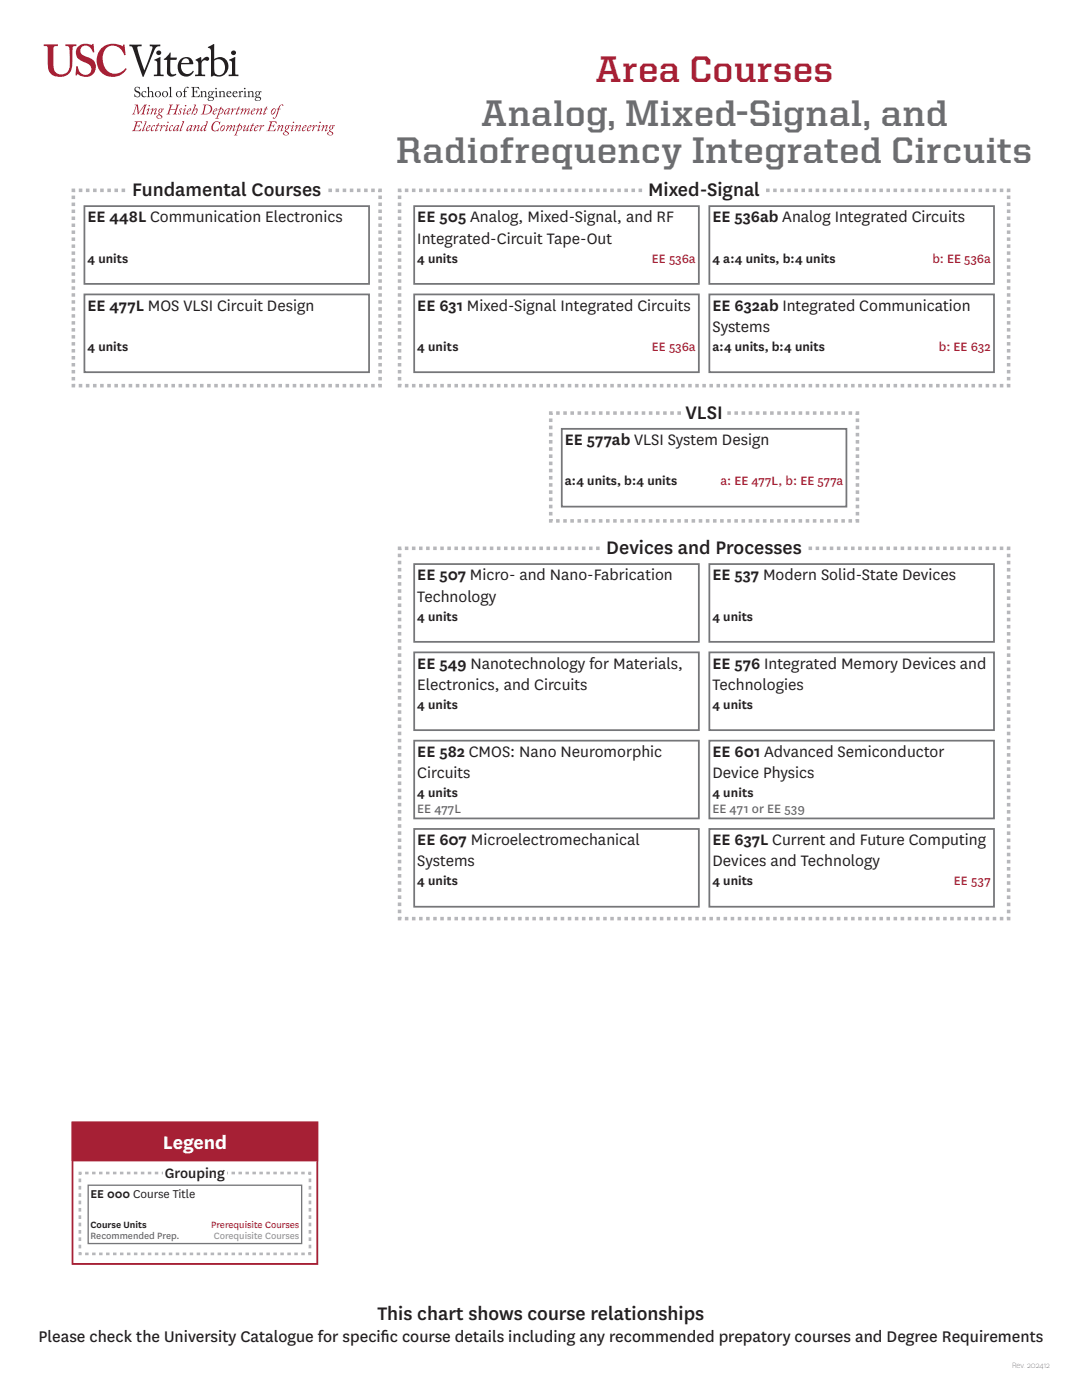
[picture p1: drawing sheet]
<svg xmlns="http://www.w3.org/2000/svg" width="216mm" height="279mm" viewBox="0 0 216 279" stroke-linecap="round" stroke-linejoin="round" font-family="sans-serif">
<g fill="#231f20">
<path d="M33.3 10h2.7v.4h-.7l-.2 .4 1.6 5 1.8-5-.1-.4h-.5v-.4h2.2l.1 .3a1.38 1.38 0 0 0-1.4 1.3l-2.4 5.7-2.2-6.3a.73 .73 0 0 0-.9-.7z"/>
<path d="M38.9 13.4l1.4-.5v3.6l.1 .2 .5 .1v.3h-2.1v-.4h.6l.1-.2v-2.5l-.2-.3-.4-.1z"/>
<path d="M55.6 13.4l1.3-.5v3.6l.2 .2 .5 .1v.3h-2.1v-.4h.5l.2-.2v-2.5l-.3-.3-.3-.1z"/>
<path d="M42.4 11.8l.1 .2v.9l1.4 .1-.2 .4h-1.2v2.9a.98 .98 0 0 0 1.2 .3l.1 .1a1.18 1.18 0 0 1-1.6 .3 1.18 1.18 0 0 1-.5-1.5v-2.1l-.7-.1z"/>
<path d="M48.1 13.4l1.2-.6 .1 .8a1.09 1.09 0 0 1 1.7-.6 .49 .49 0 0 1-.2 .6 .49 .49 0 0 1-.6-.1 .75 .75 0 0 0-.9 .7v2.4l.1 .1 .7 .1v.3h-2.2v-.4h.5a.5 .5 0 0 0 .2-.7v-1.6a1.03 1.03 0 0 0-.6-.9z"/>
<path d="M44.7 13.3a1.56 1.56 0 0 1 1.8-.5 1.56 1.56 0 0 1 1 1.6h-2.6a1.57 1.57 0 0 0 .4 1.7 1.57 1.57 0 0 0 1.7 .3l.5-.5 .1 .1a1.86 1.86 0 0 1-2.2 1.1 1.86 1.86 0 0 1-1.3-2.2l.2-.9zM45.3 13.3l-.4 .8h1.7a.77 .77 0 0 0-.3-.9 .77 .77 0 0 0-1 .1z"/>
<path d="M50.8 10.6l1.4-.7v3.4a1.94 1.94 0 0 1 2.5-.1 1.94 1.94 0 0 1 .6 2.3 2.15 2.15 0 0 1-3.1 1.4l-.5 .3-.2-.1v-5.4a.83 .83 0 0 0-.7-1zM52.2 13.6v1.9a1.18 1.18 0 0 0 1 1.4 1.18 1.18 0 0 0 1.4-1.1 1.75 1.75 0 0 0-1.7-2.5z"/>
<circle cx="39.9" cy="11.9" r=".55"/>
<circle cx="56.5" cy="11.9" r=".55"/>
</g>
<g fill="#a62035">
<path d="M14.3 10h3.1v.4h-.5a.59 .59 0 0 0-.5 .8v2.1a5.5 5.5 0 0 0 .4 2.8 1.9 1.9 0 0 0 2.2 .4 1.9 1.9 0 0 0 1-2v-3.1a.78 .78 0 0 0-.9-1.1l.1-.3h2.3v.3l-.4 .1a.51 .51 0 0 0-.4 .7l-.1 1.3a9.5 9.5 0 0 1-.3 3.6 2.8 2.8 0 0 1-3.5 1.1 2.8 2.8 0 0 1-1.7-3.1v-3.4l-.1-.2h-.7z"/>
<path d="M21.8 10.6a2.76 2.76 0 0 1 3.1-.5l.4-.2 .2 1.8-.3 .1a1.71 1.71 0 0 0-2.4-1.3 1.27 1.27 0 0 0-.3 1.4 1.27 1.27 0 0 0 1.1 .8 2.45 2.45 0 0 1 2.2 2.3 2.32 2.32 0 0 1-1.3 2.1 2.32 2.32 0 0 1-2.5-.3l-.2-.2-.4 .3-.1-.1 .2-1.9h.3a1.85 1.85 0 0 0 2.4 1.7 1.33 1.33 0 0 0 .6-1.3 1.33 1.33 0 0 0-.9-1.1 3.1 3.1 0 0 1-2.5-2 1.83 1.83 0 0 1 .4-1.6z"/>
<path d="M27 10.9a4.3 4.3 0 0 1 4.9-.6l.1-.3h.2l.3 2.3-.2 .1a2.77 2.77 0 0 0-3.8-1.8 3.6 3.6 0 0 0 .9 5.9 3.2 3.2 0 0 0 3.1-1.2l.2 .2a3.6 3.6 0 0 1-5 1.2 3.6 3.6 0 0 1-1.2-5z"/>
</g>
<g fill="#231f20">
<path d="M34.6 19.6l1-.1v.6a.49 .49 0 0 0-.4-.5 .49 .49 0 0 0-.5 .3l.3 .4a.75 .75 0 0 1 .8 1 .75 .75 0 0 1-1.3 .3l-.1 .1 .1-.7a.52 .52 0 0 0 .5 .6 .52 .52 0 0 0 .6-.3l-.3-.5a.76 .76 0 0 1-.7-.4 .76 .76 0 0 1 0-.8z"/>
<path d="M36.2 20.6a.56 .56 0 0 1 .9 0l-.2 .1-.2-.2a.57 .57 0 0 0-.4 .8 .57 .57 0 0 0 .8 .2 .67 .67 0 0 1-.9 .1 .67 .67 0 0 1 0-1z"/>
<path d="M37.3 19.7l.4-.2v1.1a.54 .54 0 0 1 .7-.1 .54 .54 0 0 1 .2 .7v.4l.2 .1-.6 .1v-.2a.65 .65 0 0 0 0-1.1l-.3 .1-.2 .2v.8l.2 .2h-.6l.2-.2v-.6v-1z"/>
<path d="M42.1 19.7l.5-.2v2l.3 .3h-.8l.3-.2v-.6a1.2 1.2 0 0 0-.3-1.3z"/>
<path d="M45.7 19.7l.6-.3 .2 .2-.1 .2-.4-.2-.2 .3-.1 .5h.5l-.1 .2h-.4l.1 1 .2 .1-.7 .1 .2-.3v-.9h-.2v-.2h.2z"/>
<path d="M47.1 19.5h1.7l.1 .6-.5-.5h-.7v.9a.4 .4 0 0 0 .6-.3l.1 .7-.2-.3h-.5v.4a.59 .59 0 0 0 .4 .7 .59 .59 0 0 0 .8-.3l.2-.2-.3 .6h-1.7l.3-.3v-1.8z"/>
<path d="M49.2 20.6l.3-.2 .1 .2a.49 .49 0 0 1 .4-.2 .49 .49 0 0 1 .4 .4v.8l.3 .2h-.7l.2-.2v-.7a.33 .33 0 0 0-.3-.4 .33 .33 0 0 0-.3 .4v.7l.1 .2h-.6l.2-.2v-.8z"/>
<path d="M52.5 19.7h.3v.3h-.3z"/>
<path d="M52.4 20.6l.4-.2v1.2l.3 .2h-.7l.2-.2v-.8z"/>
<path d="M53.3 20.6l.3-.2 .1 .2a.49 .49 0 0 1 .5-.2 .49 .49 0 0 1 .4 .4v.8l.2 .2h-.7l.2-.2v-.7a.33 .33 0 0 0-.3-.4 .33 .33 0 0 0-.3 .4v.7l.1 .2h-.5l.1-.2v-.8z"/>
<path d="M57.7 20.6l.3-.2 .1 .2 .4-.2 .1 .1-.5 .3v.8l.2 .2h-.7l.2-.2a.89 .89 0 0 0-.1-1z"/>
<path d="M58.9 19.7h.3v.3h-.3z"/>
<path d="M58.8 20.6l.4-.2v1.2l.3 .2h-.7l.2-.2v-.8z"/>
<path d="M59.7 20.6l.3-.2 .1 .2a.49 .49 0 0 1 .5-.2 .49 .49 0 0 1 .4 .4v.8l.2 .2h-.7l.2-.2v-.7a.33 .33 0 0 0-.3-.4 .33 .33 0 0 0-.3 .4v.7l.2 .2h-.6l.1-.2v-.8z"/>
<path d="M39.4 20.6a.68 .68 0 0 0 .3 1.1 .62 .62 0 0 0 .4-.7 .62 .62 0 0 0-.5-.5zM39 21.1a.7 .7 0 0 1 1.4 0 .7 .7 0 0 1-1.4 0z"/>
<path d="M41 20.6a.68 .68 0 0 0 .3 1.1 .62 .62 0 0 0 .4-.7 .62 .62 0 0 0-.6-.5zM40.6 21.1a.7 .7 0 0 1 1.4 0 .7 .7 0 0 1-1.4 0z"/>
<path d="M44.1 20.6a.68 .68 0 0 0 .3 1.1 .62 .62 0 0 0 .4-.7 .62 .62 0 0 0-.6-.5zM43.7 21.1a.7 .7 0 0 1 1.4 0 .7 .7 0 0 1-1.4 0z"/>
<path d="M51.2 20.6l-.1 .3 .1 .3a.37 .37 0 0 0 .5-.3 .37 .37 0 0 0-.4-.4zM51.1 22l-.1 .1a.47 .47 0 0 0 .5 .4 .47 .47 0 0 0 .4-.5l-.4-.1zM50.9 20.6a.56 .56 0 0 1 .9 0l.3-.2 .2 .2h-.4a.59 .59 0 0 1-.1 .7 .59 .59 0 0 1-.6 .1l-.1 .2a.69 .69 0 0 1 1.1 .6 .83 .83 0 0 1-1.4 .1l.3-.4-.2-.3 .3-.3a.51 .51 0 0 1-.3-.7z"/>
<path d="M55.3 20.6l-.1 .2h.6l-.3-.3zM55.1 20.5l.2-.1a.53 .53 0 0 1 .8 .4l-.9 .2a.51 .51 0 0 0 .6 .6l.3-.2a.62 .62 0 0 1-1 .3 .62 .62 0 0 1-.1-1z"/>
<path d="M56.6 20.6v.2h.5l-.2-.3zM56.5 20.5l.1-.1a.53 .53 0 0 1 .8 .4l-.9 .2a.51 .51 0 0 0 .7 .6l.2-.2a.62 .62 0 0 1-.9 .3 .62 .62 0 0 1-.1-1z"/>
<path d="M61.7 20.6l-.1 .3 .1 .3a.37 .37 0 0 0 .5-.3 .37 .37 0 0 0-.4-.4zM61.6 22l-.1 .1a.47 .47 0 0 0 .5 .4 .47 .47 0 0 0 .4-.5l-.4-.1zM61.4 20.6a.56 .56 0 0 1 .9 0l.3-.2 .2 .2h-.4a.59 .59 0 0 1-.1 .7 .59 .59 0 0 1-.6 .1v.2a.69 .69 0 0 1 1 .6 .83 .83 0 0 1-1.4 .1l.3-.4-.2-.3 .3-.3a.51 .51 0 0 1-.3-.7z"/>
</g>
<path d="M0 0h75.5v34.9h-75.5z" fill="#fff"/>
<g fill="#231f20">
<path d="M25.8 8.9h2.4v.3l-.6 .1-.2 .3 1.4 4.4 1.6-4.4v-.3l-.5-.1v-.3h2l.1 .3a1.33 1.33 0 0 0-1.4 1.3l-2 4.9-2.1-5.9-.2-.2-.5-.1z"/>
<path d="M30.8 11.9l1.2-.5v3.3l.2 .2h.4v.3h-1.9v-.3h.5l.2-.2-.1-2.3-.5-.3z"/>
<path d="M45.7 11.9l1.2-.5v3.3l.2 .2h.5v.3h-2v-.3h.5l.2-.2v-2.3l-.6-.3z"/>
<path d="M33.9 10.5l.2 .1-.1 .9 1.3 .1-.2 .4h-1.1v2.5a.88 .88 0 0 0 1.1 .3h.1a1.06 1.06 0 0 1-1.4 .4 1.06 1.06 0 0 1-.5-1.4l.1-1.8-.7-.2z"/>
<path d="M39 11.9l1.1-.5 .1 .7a.98 .98 0 0 1 1.5-.6 .51 .51 0 0 1-.3 .6 .51 .51 0 0 1-.6-.1l-.3 .2-.3 .4v1.9l.1 .4h.6v.3h-2v-.3h.5a.45 .45 0 0 0 .2-.6v-1.5a.66 .66 0 0 0-.6-.8z"/>
<path d="M36 11.9a1.39 1.39 0 0 1 1.6-.5 1.39 1.39 0 0 1 .9 1.4h-2.4a1.34 1.34 0 0 0 .6 1.7 1.34 1.34 0 0 0 1.7-.3h.2a1.66 1.66 0 0 1-2 1 1.66 1.66 0 0 1-1.2-1.9l.2-.7zM36.6 11.9l-.4 .7h1.3l.3-.2a.71 .71 0 0 0-.4-.7 .71 .71 0 0 0-.8 .2z"/>
<path d="M41.5 9.4l1.2-.6v3a1.74 1.74 0 0 1 2.2-.1 1.74 1.74 0 0 1 .6 2.1 1.92 1.92 0 0 1-2.8 1.3l-.4 .2-.2-.1v-4.8a.74 .74 0 0 0-.6-.9zM42.7 12.1v1.6a1.06 1.06 0 0 0 .9 1.3 1.06 1.06 0 0 0 1.2-.9 1.59 1.59 0 0 0-1.5-2.3z"/>
<circle cx="31.7" cy="10.5" r=".49"/>
<circle cx="46.6" cy="10.5" r=".49"/>
</g>
<g fill="#a62035">
<path d="M8.7 8.9h2.8v.3h-.4a.8 .8 0 0 0-.5 1.1v1.5a4.9 4.9 0 0 0 .4 2.5 1.7 1.7 0 0 0 2 .4 1.7 1.7 0 0 0 .9-1.8v-3.1a.52 .52 0 0 0-.4-.6h-.4v-.3h2.1v.3h-.3a.46 .46 0 0 0-.4 .6v1.2a6.9 6.9 0 0 1-.6 3.5 2.71 2.71 0 0 1-4.1-.2l-.2-1-.1-3.9-.1-.2h-.7z"/>
<path d="M15.5 9.4a2.72 2.72 0 0 1 2.9-.5l.3-.1 .1 1.6-.2 .1a1.49 1.49 0 0 0-2.3-1.1 1.15 1.15 0 0 0 .8 1.9 2.09 2.09 0 0 1 1.9 1.2 2.09 2.09 0 0 1-.4 2.3 2.86 2.86 0 0 1-3.2 .1l-.1 .2-.2-.1 .1-1.7 .3-.1a1.5 1.5 0 0 0 .9 1.5 1.5 1.5 0 0 0 1.7-.4 1.4 1.4 0 0 0-1.2-1.9 1.94 1.94 0 0 1-1.4-3z"/>
<path d="M20.2 9.7a4 4 0 0 1 4.3-.5l.1-.3h.2l.3 2-.3 .1a2.28 2.28 0 0 0-3.7-1.3 3.3 3.3 0 0 0 1.2 4.9 2.81 2.81 0 0 0 2.8-1l.1 .1a3.2 3.2 0 0 1-4.3 1.2 3.2 3.2 0 0 1-1.3-4.3z"/>
</g>
<g fill="#231f20">
<path d="M27 17.5l.9-.2v.6a.44 .44 0 0 0-.4-.4 .44 .44 0 0 0-.5 .3l.1 .2a.89 .89 0 0 1 .9 1 .73 .73 0 0 1-1.1 .3h-.1l.1-.6a.44 .44 0 0 0 .5 .6 .44 .44 0 0 0 .4-.6 1.22 1.22 0 0 1-1-.9z"/>
<path d="M28.4 18.4a.5 .5 0 0 1 .8 0l-.2 .1-.2-.2a.51 .51 0 0 0-.3 .7 .51 .51 0 0 0 .7 .2 .6 .6 0 0 1-.9 .1 .6 .6 0 0 1 .1-.9z"/>
<path d="M29.3 17.5l.4-.2v1a.48 .48 0 0 1 .7-.1 .48 .48 0 0 1 .2 .7v.3l.1 .2h-.5v-.1a.58 .58 0 0 0 0-1h-.3l-.2 .2 .1 .8 .1 .1h-.6l.2-.2v-.5v-.9z"/>
<path d="M33.7 17.5l.4-.2v1.9l.3 .2h-.7l.2-.2v-.5a1.07 1.07 0 0 0-.2-1.1z"/>
<path d="M36.9 17.5l.5-.2 .3 .2-.2 .1-.4-.1-.1 .2-.1 .5h.4v.1h-.4v.9l.3 .2h-.7l.2-.2v-.9h-.2v-.1h.2z"/>
<path d="M38.2 17.4h1.5l.1 .5-.5-.4-.6-.1v.9a.36 .36 0 0 0 .6-.3l.1 .6-.3-.2h-.4a.63 .63 0 0 0 .3 .9 .63 .63 0 0 0 .9-.4l-.2 .5h-1.5l.3-.2-.1-1.6z"/>
<path d="M40 18.3l.3-.1v.2a.44 .44 0 0 1 .5-.2 .44 .44 0 0 1 .3 .3v.7l.2 .2h-.5l.1-.2v-.6a.3 .3 0 0 0-.3-.3 .3 .3 0 0 0-.3 .3l.1 .7 .1 .1h-.5l.1-.2v-.6z"/>
<path d="M43 17.6h.2v.2h-.2z"/>
<path d="M42.9 18.3l.4-.1v1l.2 .2h-.6l.2-.2v-.7z"/>
<path d="M43.7 18.3l.3-.1v.2a.44 .44 0 0 1 .5-.2 .44 .44 0 0 1 .3 .3v.7l.2 .2h-.6l.2-.2v-.6a.3 .3 0 0 0-.3-.3 .3 .3 0 0 0-.3 .3v.7l.2 .1h-.5l.1-.2v-.6z"/>
<path d="M47.6 18.3l.3-.1 .1 .2 .3-.3 .2 .2-.5 .2v.8l.2 .1h-.6v-.1a.57 .57 0 0 0 0-.9z"/>
<path d="M48.7 17.6h.3v.2h-.3z"/>
<path d="M48.6 18.3l.4-.1v1l.2 .2h-.6l.2-.2v-.7z"/>
<path d="M49.4 18.3l.3-.1 .1 .2a.44 .44 0 0 1 .4-.2 .44 .44 0 0 1 .4 .3v.7l.1 .2h-.5l.1-.2v-.6a.3 .3 0 0 0-.2-.3 .3 .3 0 0 0-.3 .3v.7l.1 .1h-.5l.2-.2v-.6z"/>
<path d="M31.3 18.3a.52 .52 0 0 0-.2 .7 .52 .52 0 0 0 .6 .3 .56 .56 0 0 0 .2-.7 .56 .56 0 0 0-.5-.3zM30.9 18.8a.62 .62 0 0 1 1.2 0 .62 .62 0 0 1-1.2 0z"/>
<path d="M32.7 18.3a.52 .52 0 0 0-.1 .7 .52 .52 0 0 0 .5 .3 .56 .56 0 0 0 .2-.7 .56 .56 0 0 0-.5-.3zM32.3 18.8a.65 .65 0 0 1 1.3 0 .65 .65 0 0 1-1.3 0z"/>
<path d="M35.5 18.3a.52 .52 0 0 0-.2 .7 .52 .52 0 0 0 .6 .3 .56 .56 0 0 0 .2-.7 .56 .56 0 0 0-.5-.3zM35.1 18.8a.62 .62 0 0 1 1.2 0 .62 .62 0 0 1-1.2 0z"/>
<path d="M41.8 18.3v.6a.33 .33 0 0 0 .4-.3 .33 .33 0 0 0-.3-.4zM41.7 19.6a.43 .43 0 0 0 .3 .5 .43 .43 0 0 0 .5-.3l-.2-.3zM41.6 18.4a.51 .51 0 0 1 .8-.1l.2-.1 .2 .1-.4 .1a.53 .53 0 0 1-.1 .5 .53 .53 0 0 1-.5 .2v.2a.59 .59 0 0 1 .8 .6 .75 .75 0 0 1-1.2-.1l.3-.3-.2-.2 .3-.3-.2-.2z"/>
<path d="M45.5 18.4l-.1 .1h.5l-.2-.3zM45.3 18.3l.5-.1h.2l.2 .4-.8 .1a.45 .45 0 0 0 .1 .4 .45 .45 0 0 0 .5 .1l.2-.2a.56 .56 0 0 1-.9 .3 .56 .56 0 0 1-.1-.8z"/>
<path d="M46.7 18.4l-.1 .1h.5l-.2-.3zM46.6 18.3l.4-.1h.2l.2 .4-.8 .1a.45 .45 0 0 0 .2 .4 .45 .45 0 0 0 .4 .1l.2-.2a.56 .56 0 0 1-.8 .3 .56 .56 0 0 1-.1-.8z"/>
<path d="M51.2 18.3v.6a.33 .33 0 0 0 .5-.3 .33 .33 0 0 0-.4-.4zM51.1 19.6a.43 .43 0 0 0 .3 .5 .43 .43 0 0 0 .5-.3l-.2-.3zM51 18.4a.51 .51 0 0 1 .8-.1l.3-.1 .1 .1-.4 .1a.53 .53 0 0 1-.1 .5 .53 .53 0 0 1-.5 .2v.2a.59 .59 0 0 1 .9 .6 .75 .75 0 0 1-1.3-.1l.3-.3-.2-.2 .3-.3-.2-.2z"/>
</g>
<g fill="#a62035">
<path d="M26.9 20.9h.6l.2 1.5 1.1-1.5h.5l-.2 .3-.4 1.4 .2 .2h-.8l.3-.3 .4-1.4-1.3 1.7-.2-1.7-.5 1.4 .2 .3h-.7l.3-.3 .5-1.4z"/>
<path d="M29.7 21h.2v.2h-.2z"/>
<path d="M29.3 21.9l.5-.3-.3 1.1 .3-.1-.5 .3 .3-1-.3 .1z"/>
<path d="M30.1 21.8l.5-.1-.1 .5 .4-.5h.3l-.2 1 .3-.1-.5 .3 .3-1a1.36 1.36 0 0 0-.9 .9h-.2l.4-1-.3 .2z"/>
<path d="M33.8 20.9h.7l-.2 .1-.3 .8h1.1l.2-.7-.2-.2h.7l-.3 .2-.4 1.4 .2 .3h-.8l.3-.1 .2-.8h-1l-.2 .8 .2 .1h-.8l.3-.3 .5-1.4z"/>
<path d="M36 21.7l.4 .1h-.4v.4a.41 .41 0 0 1 .1 .5 .41 .41 0 0 1-.5 .1l-.1-.2 .3 .2 .2-.2-.2-.6z"/>
<path d="M36.9 21h.2l.1 .2h-.3z"/>
<path d="M36.6 21.9l.4-.3-.3 1.1 .4-.1-.5 .3 .2-1-.3 .1z"/>
<path d="M38.7 20.9h.4l-.4 1.2a.56 .56 0 0 1 .7-.4 .94 .94 0 0 1-.7 1.2l.1-.2 .1 .1a.91 .91 0 0 0 .2-1l-.4 .4-.4 .6h-.1l.7-1.7z"/>
<path d="M46.1 21.8l.4-.1v.4l.4-.5 .1 .3a.45 .45 0 0 0-.6 .4l-.2 .5h-.1l.3-1-.3 .2z"/>
<path d="M47.2 21.7h.3l.2-.4h.2l-.2 .4 .2 .1h-.3l-.3 .9 .4-.1-.6 .3-.1-.2 .4-.9h-.2z"/>
<path d="M48.1 21.8l.4-.2-.1 .6 .5-.5h.3l-.2 .6 .5-.6h.3l-.2 1 .3-.2-.5 .4 .3-1.1a1.38 1.38 0 0 0-.9 1h-.2l.4-1a1.35 1.35 0 0 0-.9 1h-.1l.4-1-.3 .2z"/>
<path d="M51.2 21.8l.4-.1-.1 .5 .4-.5h.4l-.3 1 .3-.1-.5 .3 .3-1a1.36 1.36 0 0 0-.9 .9h-.1l.3-1-.3 .2z"/>
<path d="M52.7 21.7h.2l.2-.4h.2l-.2 .4 .3 .1h-.3l-.4 .9 .4-.1-.5 .3-.1-.2 .4-.9h-.2z"/>
<path d="M55.9 21l.4-.2 .2 .2-.1 .1-.2-.2-.3 .3-.2 .5 .3 .1h-.3l-.4 1.1a.79 .79 0 0 1-.8 .8v-.3l.2 .2a2.41 2.41 0 0 0 .8-1.8h-.3l.3-.1z"/>
<path d="M26.9 24.2h1.4v.5l-.3-.4h-.6l-.2 .8h.4l.3-.3-.1 .6-.3-.2h-.3l-.3 .9 .9-.1 .3-.4-.1 .6h-1.7l.4-.3 .4-1.4z"/>
<path d="M28.9 24.2h.4l-.7 1.8 .3-.1-.5 .3 .6-1.7z"/>
<path d="M30.5 25h.4v.2h-.2a.51 .51 0 0 0-.4 .3 .51 .51 0 0 0 .1 .6l.3-.2-.2 .2h-.3a1.01 1.01 0 0 1 .3-1.1z"/>
<path d="M31.1 25h.3l.1-.3 .3-.1-.2 .4 .2 .1h-.3l-.3 .9 .4-.1-.6 .3-.1-.1 .4-1h-.2z"/>
<path d="M32 25.1l.4-.1-.1 .5 .5-.5 .1 .2a.45 .45 0 0 0-.6 .4l-.2 .6h-.2l.3-1-.3 .1z"/>
<path d="M33.4 24.3h.2v.2h-.2z"/>
<path d="M33.1 25.2l.4-.2-.3 1 .3-.1-.5 .3 .3-1-.3 .2z"/>
<path d="M34.1 25h.4v.2h-.2a.51 .51 0 0 0-.4 .3 .51 .51 0 0 0 .1 .6l.4-.2-.3 .2h-.3a1.01 1.01 0 0 1 .3-1.1z"/>
<path d="M36.3 24.2h.5l-.7 1.8 .3-.1-.5 .3 .6-1.7z"/>
<path d="M38.7 25.1l.4-.1-.1 .5 .4-.4 .4-.1-.3 1 .3-.1-.5 .3 .3-1a1.36 1.36 0 0 0-.9 1l-.1-.1 .3-.9-.3 .1z"/>
<path d="M42.6 24.5a.97 .97 0 0 1 1.3-.1l.1-.1-.2 .6a.55 .55 0 0 0-.4-.6 .55 .55 0 0 0-.7 .3 .88 .88 0 0 0 .2 1.5 .75 .75 0 0 0 .7-.5l-.1 .6-.1-.1a.86 .86 0 0 1-1.1-.2 .86 .86 0 0 1 .1-1.2z"/>
<path d="M45.2 25.2l.4-.2-.1 .6 .5-.6h.3l-.2 .6 .5-.6h.3l-.2 1 .3-.2-.5 .4 .3-1a1.38 1.38 0 0 0-.9 .9h-.2l.4-.9a1.35 1.35 0 0 0-.9 1l-.1-.1 .4-.9-.3 .1z"/>
<path d="M48.6 25.1l.4-.1 .1 .1-.4 .9a1.29 1.29 0 0 0 .9-1h.1l-.3 1 .3-.1-.5 .3 .1-.6-.5 .5-.3 .1 .3-1-.2 .1z"/>
<path d="M50 25h.3l.1-.3 .3-.1-.3 .4 .3 .1h-.3l-.3 .9 .3-.1-.5 .3-.1-.1 .4-1h-.2z"/>
<path d="M51.8 25.1l.4-.1-.1 .5 .5-.5 .1 .2a.45 .45 0 0 0-.6 .4l-.2 .5-.2 .1 .3-1-.3 .1z"/>
<path d="M53.7 24.2h1.4l.1 .5-.3-.4h-.6l-.3 .8h.5l.3-.3-.2 .6-.2-.2h-.4l-.3 .9 .9-.1 .4-.4-.1 .6h-1.7l.3-.3 .5-1.4z"/>
<path d="M55.4 25.1l.4-.1-.1 .5 .4-.4 .4-.1-.3 1 .3-.1-.4 .3 .2-1a1.36 1.36 0 0 0-.9 1l-.1-.1 .3-.9-.3 .1z"/>
<path d="M58.5 24.3h.2v.2h-.3z"/>
<path d="M58.1 25.2l.5-.2-.3 1 .3-.1-.5 .3 .3-1-.3 .2z"/>
<path d="M58.9 25.1l.5-.1-.2 .5 .4-.4 .4-.1-.3 1 .4-.1-.5 .3 .2-1a1.36 1.36 0 0 0-.8 1l-.2-.1 .4-.9-.3 .1z"/>
<path d="M62.3 25.1l.4-.1v.5l.5-.5 .1 .2a.45 .45 0 0 0-.6 .4l-.2 .5-.2 .1 .3-1-.3 .1z"/>
<path d="M63.8 24.3h.2v.2h-.2z"/>
<path d="M63.4 25.2l.5-.2-.3 1 .3-.1-.5 .3 .3-1-.3 .2z"/>
<path d="M64.2 25.1l.5-.1-.1 .5 .4-.4 .3-.1-.2 1 .3-.1-.5 .3 .3-1a1.36 1.36 0 0 0-.9 1l-.2-.1 .4-.9-.3 .1z"/>
<path d="M31.9 21.8l-.1 .5 .1 .2 .2-.1 .1-.5-.1-.2zM31.4 23.2a.36 .36 0 0 0 .4 .4 .36 .36 0 0 0 .3-.4l-.3-.2zM31.8 21.7l.3-.1 .6 .2h-.3a.81 .81 0 0 1-.6 .9l.2 .2a.43 .43 0 0 1 .4 .5 .72 .72 0 0 1-1.2-.1l.5-.4-.1-.2 .2-.2-.2-.3z"/>
<path d="M37.7 21.8l-.2 .4 .5-.3-.1-.1zM37.6 21.8l.4-.2a.44 .44 0 0 1 0 .5 .44 .44 0 0 1-.5 .2v.4l.4-.2a.36 .36 0 0 1-.3 .3 .36 .36 0 0 1-.4-.2z"/>
<path d="M41.1 21l-.4 1.6a.88 .88 0 0 0 1.3-.5 .88 .88 0 0 0-.8-1.1zM40.5 20.9h.1a1.31 1.31 0 0 1 1.7 .8 1.49 1.49 0 0 1-1.9 1.1h-.3l.3-.3 .4-1.4z"/>
<path d="M42.9 21.8l-.2 .4 .5-.3-.1-.1zM42.8 21.8l.4-.2a.44 .44 0 0 1 0 .5 .44 .44 0 0 1-.5 .2v.4l.4-.2a.36 .36 0 0 1-.3 .3 .36 .36 0 0 1-.4-.2z"/>
<path d="M44 21.8l-.3 1a.57 .57 0 0 0 .6-.4 .57 .57 0 0 0-.2-.7zM44 21.4l.2-.1-.1 .3a.45 .45 0 0 1 .5 .3 .45 .45 0 0 1-.1 .5l-.8 .4-.3 .8 .2 .1h-.7l.4-.3 .5-1.6-.4 .2 .5-.3z"/>
<path d="M45.3 21.8l-.4 .9a.66 .66 0 0 0 .6-1zM45 22l.2-.3 .7-.1-.3 1.1 .3-.1-.5 .3 .1-.5a.69 .69 0 0 1-.8 .4l.1-.5z"/>
<path d="M50.5 21.8l-.2 .4 .5-.3-.1-.1zM50.4 21.8l.4-.2a.44 .44 0 0 1 0 .5 .44 .44 0 0 1-.5 .2v.4l.4-.2a.36 .36 0 0 1-.3 .3 .36 .36 0 0 1-.4-.2z"/>
<path d="M54.5 21.9l-.3 .5v.3a.65 .65 0 0 0 .6-.9zM54.4 21.7h.5a.75 .75 0 0 1 0 .8 .75 .75 0 0 1-.7 .3 .73 .73 0 0 1 .2-1.1z"/>
<path d="M29.6 25.2l-.2 .3 .4-.3v-.1zM29.5 25.1l.4-.1a.44 .44 0 0 1-.1 .5 .44 .44 0 0 1-.5 .1l.1 .4 .4-.2a.36 .36 0 0 1-.3 .4 .36 .36 0 0 1-.4-.3z"/>
<path d="M35.1 25.1l-.3 .9a.66 .66 0 0 0 .5-1zM34.8 25.3l.3-.2 .7-.1-.4 1 .3-.1-.4 .3v-.5a.69 .69 0 0 1-.7 .5v-.5z"/>
<path d="M37.8 25.1l-.4 .9a.66 .66 0 0 0 .6-1zM37.5 25.3l.2-.2 .7-.1-.3 1 .3-.1-.5 .3 .1-.5a.69 .69 0 0 1-.8 .5l.1-.5z"/>
<path d="M40.6 25.1l-.4 .9a.91 .91 0 0 0 .7-.9zM41.1 24.2h.4l-.6 1.8 .3-.1-.4 .3v-.5a.66 .66 0 0 1-.8 .4 .87 .87 0 0 1 1-1.1l.3-.6z"/>
<path d="M44.4 25.2l-.3 .6v.2a.65 .65 0 0 0 .5-.9zM44.3 25h.5a.75 .75 0 0 1 0 .8 .75 .75 0 0 1-.7 .3 .73 .73 0 0 1 .2-1.1z"/>
<path d="M47.8 25.1l-.4 1a.57 .57 0 0 0 .6-.3 .57 .57 0 0 0-.1-.7zM47.7 24.7l.2-.1-.1 .4a.45 .45 0 0 1 .5 .2 .45 .45 0 0 1-.1 .6l-.8 .4-.3 .7 .2 .1h-.6l.3-.3 .6-1.6-.5 .2 .5-.3z"/>
<path d="M51.1 25.2l-.2 .3 .5-.3-.1-.1zM51 25.1l.4-.1a.44 .44 0 0 1 0 .5 .44 .44 0 0 1-.5 .1v.4l.5-.2a.36 .36 0 0 1-.4 .4 .36 .36 0 0 1-.3-.3z"/>
<path d="M57.2 25.1l-.2 .5 .2 .2 .1-.1 .2-.5-.1-.2zM56.7 26.5a.36 .36 0 0 0 .3 .4 .36 .36 0 0 0 .4-.3l-.4-.3zM57.1 25h.3l.6 .1h-.3a.81 .81 0 0 1-.7 .9l.3 .2a.43 .43 0 0 1 .3 .6 .72 .72 0 0 1-1.2-.1l.5-.5-.1-.1 .3-.3-.3-.3z"/>
<path d="M60.7 25.2l-.2 .3 .5-.3-.1-.1zM60.6 25.1l.4-.1a.44 .44 0 0 1 0 .5 .44 .44 0 0 1-.5 .1v.4l.5-.2a.36 .36 0 0 1-.4 .4 .36 .36 0 0 1-.4-.3z"/>
<path d="M61.7 25.2l-.2 .3 .5-.3-.1-.1zM61.6 25.1l.4-.1a.44 .44 0 0 1 0 .5 .44 .44 0 0 1-.5 .1v.4l.4-.2a.36 .36 0 0 1-.3 .4 .36 .36 0 0 1-.4-.3z"/>
<path d="M66 25.1l-.1 .5 .1 .2 .2-.1 .1-.5-.1-.2zM65.5 26.5a.36 .36 0 0 0 .3 .4 .36 .36 0 0 0 .4-.3l-.4-.3zM65.9 25h.3l.6 .1h-.3a.81 .81 0 0 1-.6 .9l.2 .2a.43 .43 0 0 1 .4 .6 .72 .72 0 0 1-1.2-.1l.5-.5-.1-.1 .2-.3-.2-.3z"/>
</g>
<path d="M14.6 39v37.3M74.8 38h-59.4M15.7 77h59.4M75.8 75.9v-37.2" fill="none" stroke="#b6b7bb" stroke-width=".71" stroke-dasharray=".7 .7" stroke-linecap="butt"/>
<path d="M15 38h-.4v.3M75.5 38h.3v.3M14.6 76.6v.4h.4M75.8 76.6v.4h-.3" fill="none" stroke="#b6b7bb" stroke-width=".71" stroke-linecap="butt"/>
<path d="M25.4 36h39.7v3.2h-39.7z" fill="#fff"/>
<path d="M16.8 41.1h56.8v15.6h-56.8zM16.8 58.8h56.8v15.5h-56.8z" fill="none" stroke="#757679" stroke-width=".35"/>
<path d="M14.5 224h48.8v7.6h-48.8z" fill="#a62035" stroke="#a62035" stroke-width=".35"/>
<path d="M14.5 224h48.8v28.2h-48.8z" fill="none" stroke="#a62035" stroke-width=".35"/>
<path d="M15.9 235.2v14.3M60.8 234.1h-44.2M17 250.2h44.2M61.8 249.1v-14.3" fill="none" stroke="#b6b7bb" stroke-width=".53" stroke-dasharray=".7 .7" stroke-linecap="butt"/>
<path d="M16.3 234.1h-.4v.4M61.5 234.1h.3v.4M15.9 249.9v.3h.4M61.8 249.9v.3h-.3" fill="none" stroke="#b6b7bb" stroke-width=".53"/>
<path d="M32.5 232.6h12.7v2.4h-12.7z" fill="#fff"/>
<path d="M17.6 236.5h42.6v11.7h-42.6z" fill="none" stroke="#757679" stroke-width=".26"/>
<path d="M109.9 83.5v19.7M170 82.4h-59.4M111 104h59.4M171.1 102.9v-19.7" fill="none" stroke="#b6b7bb" stroke-width=".71" stroke-dasharray=".7 .7" stroke-linecap="butt"/>
<path d="M110.2 82.4h-.3v.4M170.7 82.4h.4v.4M109.9 103.6v.4h.3M171.1 103.6v.4h-.4" fill="none" stroke="#b6b7bb" stroke-width=".71" stroke-linecap="butt"/>
<path d="M136.5 80.5h8v3.2h-8z" fill="#fff"/>
<path d="M112.1 85.6h56.8v15.5h-56.8z" fill="none" stroke="#757679" stroke-width=".35"/>
<path d="M79.7 39v37.3M200.2 38h-119.8M80.8 77h119.8M201.3 75.9v-37.2" fill="none" stroke="#b6b7bb" stroke-width=".71" stroke-dasharray=".7 .7" stroke-linecap="butt"/>
<path d="M80.1 38h-.4v.3M200.9 38h.4v.3M79.7 76.6v.4h.4M201.3 76.6v.4h-.4" fill="none" stroke="#b6b7bb" stroke-width=".71" stroke-linecap="butt"/>
<path d="M128.6 36h23.8v3.2h-23.8z" fill="#fff"/>
<path d="M82.6 41.1h56.8v15.6h-56.8zM82.6 58.8h56.8v15.5h-56.8zM141.5 41.1h56.8v15.6h-56.8zM141.5 58.8h56.8v15.5h-56.8z" fill="none" stroke="#757679" stroke-width=".35"/>
<path d="M79.7 110.5v72.1M200.2 109.4h-119.8M80.8 183.3h119.8M201.3 182.3v-72.2" fill="none" stroke="#b6b7bb" stroke-width=".71" stroke-dasharray=".7 .7" stroke-linecap="butt"/>
<path d="M80.1 109.4h-.4v.4M200.9 109.4h.4v.4M79.7 183v.3h.4M201.3 183v.3h-.4" fill="none" stroke="#b6b7bb" stroke-width=".71" stroke-linecap="butt"/>
<path d="M119.9 107.5h41.2v3.2h-41.2z" fill="#fff"/>
<path d="M82.6 112.6h56.8v15.5h-56.8zM141.5 112.6h56.8v15.5h-56.8zM82.6 130.2h56.8v15.5h-56.8zM141.5 130.2h56.8v15.5h-56.8zM82.6 147.8h56.8v15.5h-56.8zM141.5 147.8h56.8v15.5h-56.8zM82.6 165.4h56.8v15.6h-56.8zM141.5 165.4h56.8v15.6h-56.8z" fill="none" stroke="#757679" stroke-width=".35"/>
<text font-size="7.4" fill="#a62035" x="118.8" y="16.3">Area Courses</text>
<g font-size="7.4" fill="#6c6d70">
<text x="96" y="25.2">Analog, Mixed-Signal, and</text>
<text x="79.1" y="32.6">Radiofrequency Integrated Circuits</text>
</g>
<g font-size="4.2" fill="#231f20">
<text x="26.4" y="39.2">Fundamental Courses</text>
<text x="129.3" y="39.2">Mixed-Signal</text>
<text x="136.8" y="83.7">VLSI</text>
<text x="121" y="110.7">Devices and Processes</text>
<text x="75.3" y="263.5">This chart shows course relationships</text>
</g>
<text font-size="4.2" fill="#fff" x="32.5" y="229.4">Legend</text>
<g font-size="3.6" fill="#231f20">
<text x="7.7" y="267.8">Please check the University Catalogue for specif</text>
<text x="76" y="267.8">ic course details including any recommended prepatory courses and Degree Requirements</text>
</g>
<g font-size="3.5" fill="#231f20">
<text x="17.5" y="44.4">EE 448L Communication Electronics</text>
<text x="83.3" y="44.4">EE 505 Analog, Mixed-Signal, and RF</text>
<text x="142.2" y="44.4">EE 536ab Analog Integrated Circuits</text>
<text x="83.3" y="48.6">Integrated-Circuit Tape-Out</text>
<text x="17.5" y="62">EE 477L MOS VLSI Circuit Design</text>
<text x="83.3" y="62">EE 631 Mixed-Signal Integrated Circuits</text>
<text x="142.2" y="62">EE 632ab Integrated Communication</text>
<text x="142.2" y="66.2">Systems</text>
<text x="112.7" y="88.8">EE 577ab VLSI System Design</text>
<text x="83.3" y="115.8">EE 507 Micro- and Nano-Fabrication</text>
<text x="142.2" y="115.8">EE 537 Modern Solid-State Devices</text>
<text x="83.3" y="120.1">Technology</text>
<text x="83.3" y="133.5">EE 549 Nanotechnology for Materials,</text>
<text x="83.3" y="137.7">Electronics, and Circuits</text>
<text x="142.2" y="133.5">EE 576 Integrated Memory Devices and</text>
<text x="142.2" y="137.7">Technologies</text>
<text x="83.3" y="151.1">EE 582 CMOS: Nano Neuromorphic</text>
<text x="83.3" y="155.3">Circuits</text>
<text x="142.2" y="151.1">EE 601 Advanced Semiconductor</text>
<text x="142.2" y="155.3">Device Physics</text>
<text x="83.3" y="168.7">EE 607 Microelectromechanical</text>
<text x="83.3" y="172.9">Systems</text>
<text x="142.2" y="168.7">EE 637L Current and Future Computing</text>
<text x="142.2" y="172.9">Devices and Technology</text>
</g>
<g font-size="3.3" fill="#a62035">
<text x="34" y="25.6">Ming Hsieh Department</text>
<text x="34" y="29.3">ofElectrical Engineering</text>
</g>
<text font-size="3.2" fill="#231f20" x="32.9" y="235">Grouping</text>
<g font-size="2.8" fill="#231f20">
<text x="17.5" y="52.4">4 units</text>
<text x="83.3" y="52.4">4 units</text>
<text x="142.2" y="52.4">4 a:4 units, b:4 units</text>
<text x="17.5" y="70">4 units</text>
<text x="83.3" y="70">4 units</text>
<text x="142.2" y="70">a:4 units, b:4 units</text>
<text x="112.7" y="96.9">a:4 units, b:4 units</text>
<text x="83.3" y="123.9">4 units</text>
<text x="142.2" y="123.9">4 units</text>
<text x="83.3" y="141.5">4 units</text>
<text x="142.2" y="141.5">4 units</text>
<text x="83.3" y="159.1">4 units</text>
<text x="142.2" y="159.1">4 units</text>
<text x="83.3" y="176.7">4 units</text>
<text x="142.2" y="176.7">4 units</text>
</g>
<g font-size="2.8" fill="#a62035">
<text x="130.1" y="52.4">EE 536a</text>
<text x="186" y="52.4">b: EE 536a</text>
<text x="130.1" y="70">EE 536a</text>
<text x="187.4" y="70">b: EE 632</text>
<text x="143.8" y="96.9">a: EE 477L, b: EE 577a</text>
<text x="190.3" y="176.7">EE 537</text>
</g>
<g font-size="2.8" fill="#636366">
<text x="83.3" y="162.3">EE 477L</text>
<text x="142.2" y="162.3">EE 471 or EE 539</text>
</g>
<text font-size="2.6" fill="#231f20" x="18.1" y="239.1">EE 000 Course Title</text>
<text font-size="2.1" fill="#231f20" x="18.1" y="245">Course Units</text>
<text font-size="2.1" fill="#a62035" x="42.1" y="245">Prerequisite Courses</text>
<text font-size="2.1" fill="#636366" x="18.1" y="247.3">Recommended Prep.</text>
<text font-size="2.1" fill="#939598" x="42.6" y="247.3">Corequisite Courses</text>
<text font-size="1.8" fill="#231f20" x="201.9" y="273">Rev. 202412</text>
</svg>
